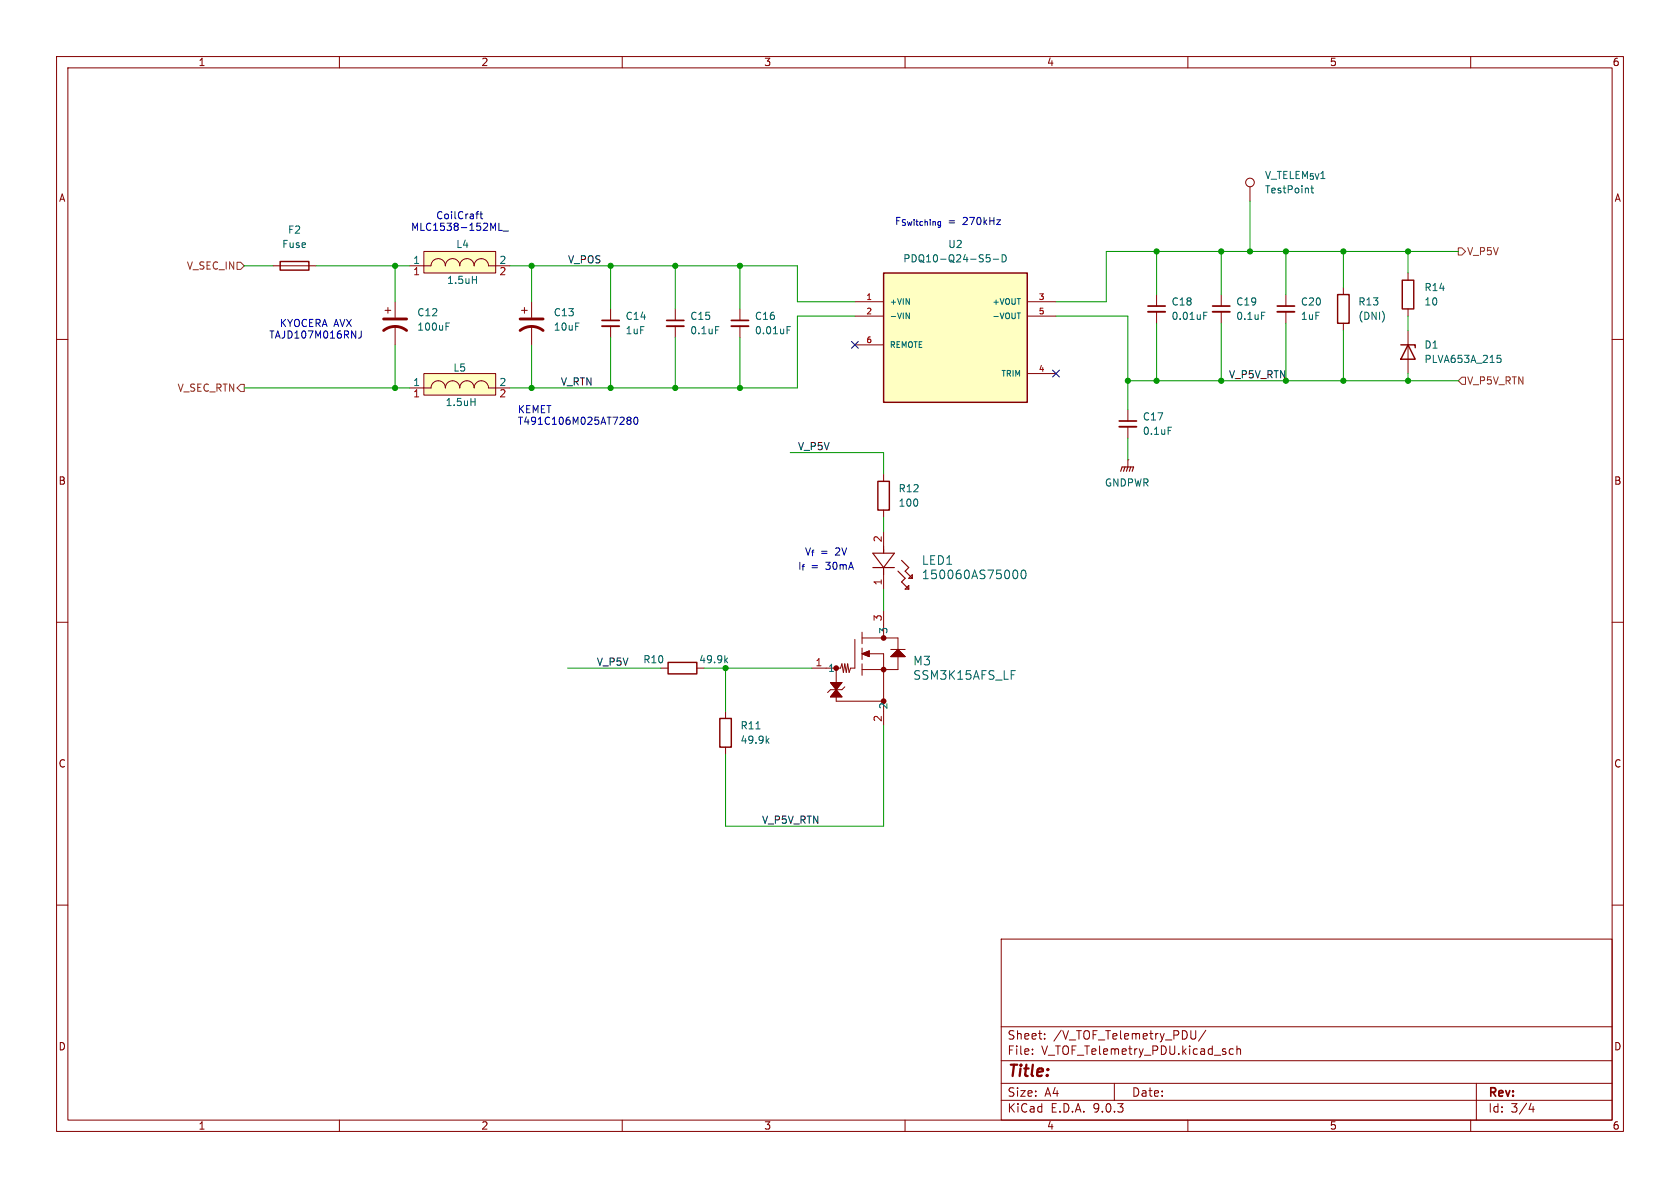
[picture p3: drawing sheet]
<svg xmlns="http://www.w3.org/2000/svg" width="297mm" height="210mm" viewBox="0 0 297 210" stroke-linecap="round" stroke-linejoin="round" font-family="sans-serif">
<g fill="none" stroke="#840000" stroke-width=".18">
<path d="M10 10h277v190h-277zM12 12h273v186h-273zM60 10v2M110 10v2M160 10v2M210 10v2M260 10v2M221 33v2.6M68.1 54.9h1M68.6 54.4v1M69.8 53.3v2.8M69.8 57.7v3.3"/>
<path d="M227.3 52.1v2M227.3 55.1v2.1M248.9 58.4v7.6M10 60h2M285 60h2M10 110h2M285 110h2M10 160h2M177 166h108v32h-108zM285 160h2M60 198v2M110 198v2"/>
<path d="M160 198v2M177 194.5h108M177 191.5h108M177 187.5h108M177 181.5h108M182.5 186.3v.1M182.5 185.5v.1M184.7 183.6v.1M184.7 182.8v.1M197 191.5v3M210 198v2M211.4 182.2v1.2l-.2 .2-.4 .1"/>
<path d="M213.2 182.1l-1.3 2M218 185.5l-.4-.1-.3 .3v.4l.2 .2h.5M218.7 185.5l.2-.1 .3 .1 .1 .9M218.7 184.9v1.5M260 198v2M261 191.5v6.5M270.7 195l-.4 1.1h.9M271 195.6v1"/>
<circle cx="221" cy="32.3" r=".76"/>
</g>
<path d="M225.8 54.1h3.1" fill="none" stroke="#840000" stroke-width=".3"/>
<path d="M225.8 55.1h3.1" fill="none" stroke="#840000" stroke-width=".33"/>
<path d="M247.6 61h2.6v.5M248.9 61l1.3 2.5h-2.6z" fill="none" stroke="#840000" stroke-width=".25"/>
<path d="M231.7 33.3h.5M231.9 32.8v1.1l.3 .2M78.9 57.7h.4M78.9 57.1h.6M264.7 62.8h.6M264.8 63.3h.3l.3 .2-.1 .5-.5 .1" fill="none" stroke="#006464" stroke-width=".18"/>
<path d="M67.8 58.4a3.3 3.3 0 0 1 4.1 0M67.8 56.4h4.1" fill="none" stroke="#840000" stroke-width=".51"/>
<path d="M74.9 44.5h12.7v3.8h-12.7z" fill="#ffffc2"/>
<path d="M72.4 47h3.8a1.27 1.27 0 0 1 1.3-1.3 1.27 1.27 0 0 1 1.2 1.3 1.27 1.27 0 0 1 1.3-1.3 1.27 1.27 0 0 1 1.3 1.3 1.27 1.27 0 0 1 1.2-1.3 1.27 1.27 0 0 1 1.3 1.3 1.27 1.27 0 0 1 1.3-1.3 1.27 1.27 0 0 1 1.3 1.3h3.8M74.9 44.5h12.7v3.8h-12.7z" fill="none" stroke="#840000" stroke-width=".18"/>
<path d="M83.5 49.4h.7M84.2 48.8v1.3" fill="none" stroke="#006464" stroke-width=".18"/>
<path d="M74.9 66h12.7v3.9h-12.7z" fill="#ffffc2"/>
<g fill="none" stroke="#840000" stroke-width=".18">
<path d="M48.3 47h7.6M92.2 54.9h1M92.7 54.4v1M94 53.3v2.8M94 57.7v3.3M107.9 54.6v2M107.9 57.7v2M204.5 52.1v2M204.5 55.1v2.1M215.9 52.1v2M215.9 55.1v2.1M237.5 50.8v1.3"/>
<path d="M237.5 57.2v1.2M248.9 48.3v1.2M248.9 54.6v1.3M72.4 68.6h3.8a1.27 1.27 0 0 1 1.3-1.3 1.27 1.27 0 0 1 1.2 1.3 1.27 1.27 0 0 1 1.3-1.3 1.27 1.27 0 0 1 1.3 1.3 1.27 1.27 0 0 1 1.2-1.3 1.27 1.27 0 0 1 1.3 1.3 1.27 1.27 0 0 1 1.3-1.3 1.27 1.27 0 0 1 1.3 1.3h3.8M74.9 66h12.7v3.9h-12.7z"/>
</g>
<path d="M212.8 55.8h.4M212.8 55.2h.6M223 55.2h.6M83.3 71h.7M84 70.4v1.3" fill="none" stroke="#006464" stroke-width=".18"/>
<path d="M106.4 56.6h3.1M202.9 54.1h3.1M214.4 54.1h3" fill="none" stroke="#840000" stroke-width=".3"/>
<path d="M106.4 57.7h3.1M202.9 55.1h3.1M214.4 55.1h3" fill="none" stroke="#840000" stroke-width=".33"/>
<path d="M49.5 46.2h5.1v1.6h-5.1zM236.5 52.1h2v5.1h-2zM247.9 49.5h2v5.1h-2z" fill="none" stroke="#840000" stroke-width=".25"/>
<path d="M91.9 58.4a3.3 3.3 0 0 1 4.1 0M91.9 56.4h4.1" fill="none" stroke="#840000" stroke-width=".51"/>
<path d="M156.2 48.3h25.4v22.8h-25.4z" fill="#ffffc2"/>
<path d="M156.2 48.3h25.4v22.8h-25.4zM155.2 85.1h2v5.1h-2zM118.1 117.1h5.1v2h-5.1zM127.3 127h2v5.1h-2z" fill="none" stroke="#840000" stroke-width=".25"/>
<g fill="none" stroke="#840000" stroke-width=".18">
<path d="M119.4 54.6v2M119.4 57.7v2M130.8 54.6v2M130.8 57.7v2M151.1 53.3h5.1M151.1 55.9h5.1M181.6 53.3h5.1M181.6 55.9h5.1M151.1 61h5.1M181.6 66h5.1M199.4 72.4v2M199.4 75.4v2.1"/>
<path d="M156.2 83.8v1.3M156.2 90.2v1.2M156.2 94v2.5M199.4 81.3h.1M199.4 81.3v1.3M116.8 118.1h1.3M123.2 118.1h1.3M147.8 118.1v2.6M151.1 113v5.1h-.7l-.3 .8-.2-1.6-.3 1.6-.2-1.6-.3 1.6-.3-1.6-.2 .8h-5.1M152.4 111.8v2M152.4 114.6v2M152.4 117.3v2.1"/>
<path d="M152.4 115.6l1.3-.5v1zM152.4 112.8h6.3v2M153.7 115.6h2.5v12.7M156.2 101.6v2.5M156.2 108v4.8M157.5 114.8h2.5M157.5 116.1l1.2-1.3 1.3 1.3zM158.7 116.1v2.3h-6.3M128.3 125.7v1.3M128.3 132.1v1.3M146.8 120.7l2 2.5h-2l2-2.5zM147.8 123.2v.8h8.4"/>
<path d="M149.4 121.4l-.6 .5h-2l-.5 .5"/>
</g>
<g fill="none" stroke="#006464" stroke-width=".18">
<path d="M126.5 57.7h.6M139.1 58.3h.5M139.1 57.7h.7M160.2 55.3l.6 1v-1M174.4 45h.6M174.4 45.6l.4-.1 .2 .3-.1 .4h-.5M175.6 45.8h1M177.2 45a.64 .64 0 0 1 .7 .7 .64 .64 0 0 1-.7 .6zM179.8 55.3h.6M206.5 75.5h.6M128.3 116.7l.3 .5M128.6 116.3l-.5 .5"/>
<path d="M178.8 118.6h.7M179.3 100.8h.1a.83 .83 0 0 1 .6 .6 .83 .83 0 0 1-.3 .8h-.4M180.7 100.8h.2a.83 .83 0 0 1 .6 .6 .83 .83 0 0 1-.3 .8l-.2 .1a.83 .83 0 0 1-.6-.6 .83 .83 0 0 1 .3-.9zM133.6 128.8h.8M135.6 130.9l.3 .5M135.9 130.5l-.4 .5"/>
</g>
<path d="M117.9 56.6h3M129.3 56.6h3M197.9 74.4h3" fill="none" stroke="#840000" stroke-width=".3"/>
<path d="M117.9 57.7h3M129.3 57.7h3M197.9 75.4h3" fill="none" stroke="#840000" stroke-width=".33"/>
<path d="M154.3 97.8h3.8l-1.9 2.5zM156.2 96.5v1.3M159.4 99.1l1.3 1.2-.7 .7 1.3 1.2M198.1 83.3l.3-.7h2l-.2 .7M198.9 82.6l-.3 .7M199.4 82.6l-.3 .7M199.9 82.6l-.3 .7M154.3 100.3h3.8M156.2 100.3v1.3M158.7 101l1.3 1.2-.6 .7 1.3 1.2M160 104.1l.7-.6v.6zM160.7 102.2l.6-.6v.6z" fill="none" stroke="#840000" stroke-width=".2"/>
<g fill="#840000" stroke="#840000" stroke-width=".18">
<path d="M146.8 120.7h2l-1 1.2 1 1.3h-2l1-1.3z"/>
<path d="M152.4 115.6l1.3-.5v1z"/>
<path d="M157.5 116.1l1.2-1.3 1.3 1.3z"/>
</g>
<g fill="none" stroke="#840000" stroke-width=".51">
<circle cx="147.8" cy="118.1" r=".25"/>
<circle cx="156.2" cy="118.4" r=".25"/>
<circle cx="156.2" cy="112.8" r=".25"/>
<circle cx="156.2" cy="124" r=".25"/>
</g>
<path d="M41.9 46.4h.6l.7 .6-.7 .6h-.6zM257.8 43.8h.6l.7 .7-.7 .6h-.6zM41.9 68.6l.6-.7h.7v1.3h-.7zM257.8 67.3l.6-.6h.7v1.2h-.7z" fill="none" stroke="#725600" stroke-width=".18"/>
<g fill="none" stroke="#009600" stroke-width=".18">
<path d="M221 35.6v8.9M43.2 47h5.1M55.9 47h16.5M69.8 47v6.3M90.2 47h50.8v6.3h10.1M94 47v6.3M107.9 47v7.6M107.9 59.7v8.9M119.4 47v7.6M119.4 59.7v8.9M130.8 47v7.6M130.8 59.7v8.9"/>
<path d="M151.1 55.9h-10.1v12.7h-50.8M186.7 55.9h12.7v16.5M204.5 44.5v7.6M204.5 57.2v10.1M215.9 44.5v7.6M215.9 57.2v10.1M227.3 44.5v7.6M227.3 57.2v10.1M237.5 44.5v6.3M237.5 58.4v8.9M248.9 44.5v3.8M248.9 55.9v2.5"/>
<path d="M257.8 44.5h-62.2v8.8h-8.9M43.2 68.6h29.2M69.8 61v7.6M94 61v7.6M199.4 67.3h58.4M199.4 77.5v3.8M248.9 66v1.3M139.7 80h16.5v3.8M156.2 91.4v2.6M100.3 118.1h16.5M124.5 118.1h19M128.3 118.1v7.6"/>
<path d="M156.2 104.1v3.9M156.2 128.3v17.8h-27.9v-12.7"/>
</g>
<path d="M150.5 60.4l1.2 1.2M151.7 60.4l-1.2 1.2M186.1 65.4l1.2 1.2M187.3 65.4l-1.2 1.2" fill="none" stroke="#000084" stroke-width=".18"/>
<g fill="none" stroke="#0000c2" stroke-width=".18">
<path d="M84.1 37.8h.5M84.6 37.4l-.2 .1M84.8 37.8h.5M85 37.4v1.1l.3 .2M88.2 39.5v1.2h.6M63.9 58.5v.9a.41 .41 0 0 1-.5 .4M88.9 40.8h1M110.8 74l.3 .3M110.8 74l.3-.3 .3 .1 .2 .2-.3 .3M111.1 74.3h.2M111.1 74.3l-.3 .2M111.3 74.3l.3 .2-.1 .4-.4 .1-.3-.2"/>
<path d="M112.2 73.8l.1-.1a.68 .68 0 0 1 .5 .7 .68 .68 0 0 1-.5 .6 .84 .84 0 0 1-.1-1.2z"/>
</g>
<g fill="#009600" stroke="#009600" stroke-width=".18">
<circle cx="69.8" cy="47" r=".46"/>
<circle cx="119.4" cy="68.6" r=".46"/>
<circle cx="107.9" cy="68.6" r=".46"/>
<circle cx="94" cy="47" r=".46"/>
<circle cx="69.8" cy="68.6" r=".46"/>
<circle cx="119.4" cy="47" r=".46"/>
<circle cx="107.9" cy="47" r=".46"/>
<circle cx="237.5" cy="67.3" r=".46"/>
<circle cx="227.3" cy="67.3" r=".46"/>
<circle cx="215.9" cy="67.3" r=".46"/>
<circle cx="221" cy="44.5" r=".46"/>
<circle cx="227.3" cy="44.5" r=".46"/>
<circle cx="237.5" cy="44.5" r=".46"/>
<circle cx="215.9" cy="44.5" r=".46"/>
<circle cx="204.5" cy="44.5" r=".46"/>
<circle cx="248.9" cy="67.3" r=".46"/>
<circle cx="248.9" cy="44.5" r=".46"/>
<circle cx="130.8" cy="47" r=".46"/>
<circle cx="204.5" cy="67.3" r=".46"/>
<circle cx="199.4" cy="67.3" r=".46"/>
<circle cx="130.8" cy="68.6" r=".46"/>
<circle cx="128.3" cy="118.1" r=".46"/>
<circle cx="94" cy="68.6" r=".46"/>
</g>
<text font-size="2.8" fill="#840000" x="178" y="190.9">Title:</text>
<g font-size="2.1" fill="#006464">
<text x="162.9" y="100.1">LED1</text>
<text x="162.9" y="102.6">150060AS75000</text>
<text x="161.3" y="117.8">M3</text>
<text x="161.3" y="120.4">SSM3K15AFS_LF</text>
</g>
<g font-size="2.1" fill="#840000">
<text x="178" y="184">Sheet:</text>
<text x="186.2" y="184">/V_TOF_Telemetry_PDU/</text>
<text x="178" y="186.7">File:</text>
<text x="184.1" y="186.7">V_TOF_Telemetry_PDU.kicad_sch</text>
<text x="178" y="196.9">KiCad</text>
<text x="178" y="194.1">Size:</text>
<text x="184.7" y="194.1">A4</text>
<text x="185.7" y="196.9">E.D.A.</text>
<text x="193.3" y="196.9">9.0.3</text>
<text x="200" y="194.1">Date:</text>
<text x="263" y="194.3">Rev:</text>
<text x="263" y="196.9">Id:</text>
<text x="267.1" y="196.9">3/4</text>
</g>
<g font-size="1.8" fill="#840000">
<text x="35" y="11.9">1</text>
<text x="85" y="11.9">2</text>
<text x="135" y="11.9">3</text>
<text x="185" y="11.9">4</text>
<text x="235" y="11.9">5</text>
<text x="285" y="11.9">6</text>
<text x="10.3" y="35.9">A</text>
<text x="285.3" y="35.9">A</text>
<text x="10.3" y="85.9">B</text>
<text x="285.3" y="85.9">B</text>
<text x="10.3" y="135.9">C</text>
<text x="285.3" y="135.9">C</text>
<text x="10.3" y="185.9">D</text>
<text x="285.3" y="185.9">D</text>
<text x="35" y="199.9">1</text>
<text x="85" y="199.9">2</text>
<text x="135" y="199.9">3</text>
<text x="185" y="199.9">4</text>
<text x="235" y="199.9">5</text>
<text x="285" y="199.9">6</text>
</g>
<g font-size="1.8" fill="#006464">
<text x="223.5" y="31.9">V_TELEM_{5V}1</text>
<text x="223.5" y="34.4">TestPoint</text>
<text x="50.8" y="41.5">F2</text>
<text x="49.8" y="44">Fuse</text>
<text x="73" y="46.7">1</text>
<text x="80.6" y="44">L4</text>
<text x="159.6" y="46.6">PDQ10-Q24-S5-D</text>
<text x="167.5" y="44">U2</text>
<text x="78.9" y="50.4">1.5uH</text>
<text x="251.7" y="51.7">R14</text>
<text x="73.7" y="58.6">100uF</text>
<text x="73.7" y="56.1">C12</text>
<text x="97.8" y="56.1">C13</text>
<text x="97.8" y="58.6">10uF</text>
<text x="110.5" y="59.3">1uF</text>
<text x="110.5" y="56.7">C14</text>
<text x="121.9" y="56.7">C15</text>
<text x="121.9" y="59.3">0.1uF</text>
<text x="133.4" y="59.3">0.01uF</text>
<text x="133.4" y="56.7">C16</text>
<text x="207" y="56.7">0.01uF</text>
<text x="207" y="54.2">C18</text>
<text x="218.4" y="54.2">C19</text>
<text x="218.4" y="56.7">0.1uF</text>
<text x="229.9" y="56.7">1uF</text>
<text x="229.9" y="54.2">C20</text>
<text x="240" y="56.7">(DNI)</text>
<text x="240" y="54.2">R13</text>
<text x="251.7" y="54.2">10</text>
<text x="80.1" y="65.9">L5</text>
<text x="251.7" y="61.8">D1</text>
<text x="251.7" y="64.4">PLVA653A_215</text>
<text x="73" y="68.3">1</text>
<text x="78.7" y="72">1.5uH</text>
<text x="201.9" y="74.5">C17</text>
<text x="201.9" y="77.1">0.1uF</text>
<text x="158.8" y="89.8">100</text>
<text x="158.8" y="87.2">R12</text>
<text x="195.2" y="86.2">GNDPWR</text>
<text x="157.1" y="112.2" transform="rotate(-90 157.1 112.2)">3</text>
<text x="113.6" y="117.4">R10</text>
<text x="123.5" y="117.4">49.9k</text>
<text x="146.3" y="119">1</text>
<text x="157.1" y="125.5" transform="rotate(-90 157.1 125.5)">2</text>
<text x="130.8" y="129.1">R11</text>
<text x="130.8" y="131.7">49.9k</text>
</g>
<g font-size="1.8" fill="#0000c2">
<text x="72.6" y="41">MLC1538-152ML_</text>
<text x="77" y="39">CoilCraft</text>
<text x="158.1" y="40">F_{Switching}</text>
<text x="167.6" y="40">=</text>
<text x="170.3" y="40">270kHz</text>
<text x="49.4" y="58">KYOCERA AVX</text>
<text x="47.5" y="60.1">TAJD107M016RNJ</text>
<text x="91.4" y="73.3">KEMET</text>
<text x="91.4" y="75.3">T491C106M025AT7280</text>
<text x="141" y="100.9">I_{f}=</text>
<text x="142.2" y="98.4">V_{f}</text>
<text x="145.1" y="98.4">=</text>
<text x="146.1" y="100.9">30mA</text>
<text x="147.8" y="98.4">2V</text>
</g>
<g font-size="1.8" fill="#725600">
<text x="32.9" y="47.9">V_SEC_IN</text>
<text x="259.3" y="45.3">V_P5V</text>
<text x="31.3" y="69.4">V_SEC_RTN</text>
<text x="259.3" y="68.2">V_P5V_RTN</text>
</g>
<g font-size="1.8" fill="#a90000">
<text x="88.2" y="46.7">2</text>
<text x="73" y="49">1</text>
<text x="88.2" y="49">2</text>
<text x="73" y="70.6">1</text>
<text x="88.2" y="68.3">2</text>
<text x="88.2" y="70.6">2</text>
<text x="156" y="96" transform="rotate(-90 156 96)">2</text>
<text x="156" y="103.6" transform="rotate(-90 156 103.6)">1</text>
<text x="156" y="109.9" transform="rotate(-90 156 109.9)">3</text>
<text x="144.1" y="117.9">1</text>
<text x="156" y="127.7" transform="rotate(-90 156 127.7)">2</text>
</g>
<g font-size="1.8" fill="#0f0f0f">
<text x="100.3" y="46.6">V_POS</text>
<text x="99.1" y="68.2">V_RTN</text>
<text x="217.2" y="67">V_P5V_RTN</text>
<text x="141" y="79.7">V_P5V</text>
<text x="105.4" y="117.8">V_P5V</text>
<text x="134.6" y="145.7">V_P5V_RTN</text>
</g>
<g font-size="1.4" fill="#a90000">
<text x="153.1" y="53.1">1</text>
<text x="183.5" y="53.1">3</text>
<text x="153.1" y="55.6">2</text>
<text x="183.5" y="55.6">5</text>
<text x="153.1" y="60.7">6</text>
<text x="183.5" y="65.8">4</text>
</g>
<g font-size="1.4" fill="#006464">
<text x="157.2" y="54.1">+VIN</text>
<text x="157.2" y="56.6">-VIN</text>
<text x="175.3" y="54.1">+VOUT</text>
<text x="175.3" y="56.6">-VOUT</text>
<text x="157.2" y="61.7">REMOTE</text>
<text x="176.9" y="66.8">TRIM</text>
</g>
</svg>
